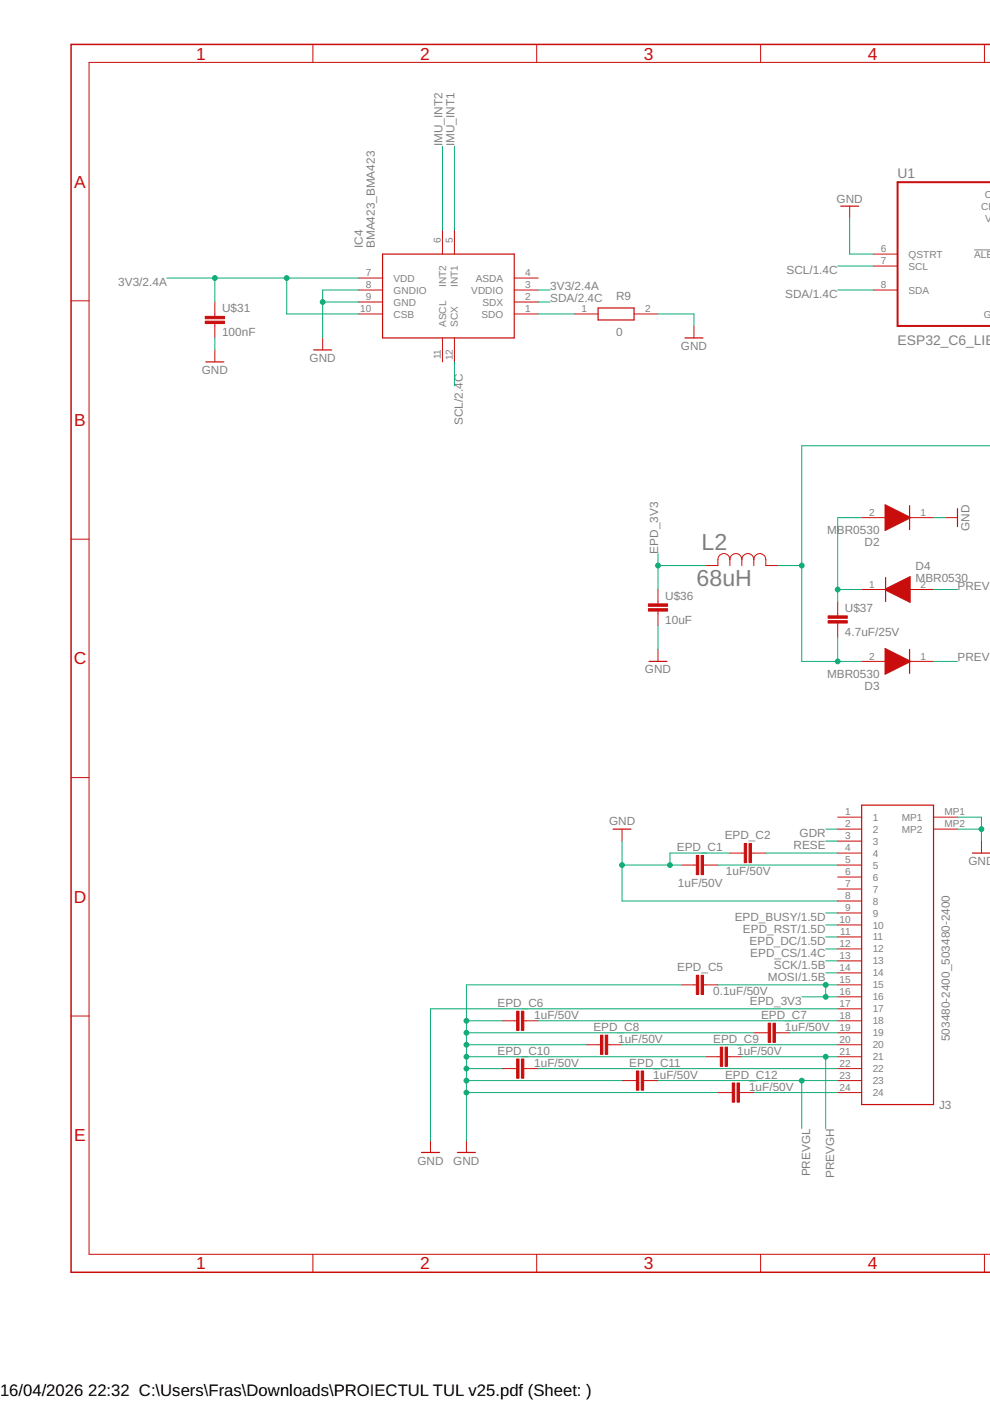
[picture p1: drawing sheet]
<svg xmlns="http://www.w3.org/2000/svg" width="210mm" height="297mm" viewBox="0 0 210 297" stroke-linecap="round" stroke-linejoin="round" font-family="sans-serif">
<path d="M206.5 53h3.5" fill="none" stroke="#808080" stroke-width=".21"/>
<path d="M210 38.6h-19.7v30.5h19.7" fill="none" stroke="#c90d0c" stroke-width=".42"/>
<g fill="none" stroke="#c90d0c" stroke-width=".21">
<path d="M66.3 9.4v3.8M113.8 9.4v3.8M161.3 9.4v3.8M208.7 9.4v3.8M210 13.2h-191.1v252.7h191.1M76 58.9h5.1M93.8 48.8v5.1M96.4 48.8v5.1M109 58.9h5.1M180.1 43.7v2.5M185.2 53.9h5.1M185.2 56.4h5.1"/>
<path d="M15.1 63.8h3.8M45.6 64v3.1M45.6 68.6v3M45.6 74.2v2.5M68.4 71.6v2.6M76 61.5h5.1M76 66.6h5.1M76 64h5.1M93.8 71.6v5.1M96.4 71.6v5.1M109 61.5h5.1M109 66.6h5.1"/>
<path d="M109 64h5.1M121.7 66.6h5.1M134.4 66.6h5.1M147.1 69.1v2.5M185.2 61.5h5.1M15.1 114.3h3.8M154.7 118.6a1.27 1.27 0 0 1 1.3-1.2 1.27 1.27 0 0 1 1.3 1.2M154.7 118.6a1.27 1.27 0 0 0-1.2-1.2 1.27 1.27 0 0 0-1.3 1.2v1.3h-2.5M154.7 118.6v1.3M157.3 118.6a1.27 1.27 0 0 1 1.3-1.2 1.27 1.27 0 0 1 1.2 1.2M157.3 118.6v1.3M159.8 118.6a1.27 1.27 0 0 1 1.3-1.2 1.27 1.27 0 0 1 1.3 1.2v1.3h2.5"/>
<path d="M159.8 118.6v1.3M182.7 109.7h5.1M192.8 109.7h5.1M200.5 109.7h2.5M139.5 125v3M139.5 129.6v3M139.5 137.7v2.5M177.6 127.5v3.1M177.6 132.1v3M182.7 125h5.1M192.8 125h5.1M182.7 140.2h5.1"/>
<path d="M192.8 140.2h5.1M15.1 164.9h3.8M131.9 175.8v2.5M177.6 173.2h5.1M177.6 175.8h5.1M177.6 178.3h5.1M197.9 173.2h5.1M197.9 175.8h5.1M208.1 178.3v2.6M144.6 183.4h3M149.2 183.4h3M154.7 180.9h3.1"/>
<path d="M159.3 180.9h3.1M177.6 180.9h5.1M177.6 183.4h5.1M177.6 185.9h5.1M177.6 188.5h5.1M177.6 191h5.1M177.6 193.6h5.1M177.6 196.1h5.1M177.6 198.6h5.1M15.1 215.4h3.8M106.5 216.4h3M111.1 216.4h3"/>
<path d="M144.6 208.8h3M149.2 208.8h3M159.8 219h3.1M164.4 219h3M177.6 201.2h5.1M177.6 203.7h5.1M177.6 206.3h5.1M177.6 208.8h5.1M177.6 211.3h5.1M177.6 213.9h5.1M177.6 216.4h5.1M177.6 219h5.1"/>
<path d="M106.5 226.6h3M111.1 226.6h3M124.3 221.5h3M128.8 221.5h3.1M131.9 229.1h3M136.5 229.1h3M149.7 224h3M152.2 231.6h3.1M154.2 224h3.1M156.8 231.6h3M177.6 221.5h5.1M177.6 224h5.1"/>
<path d="M177.6 226.6h5.1M177.6 229.1h5.1M177.6 231.6h5.1M91.3 241.8v2.5M98.9 241.8v2.5M66.3 265.9v3.8M113.8 265.9v3.8M161.3 265.9v3.8M208.7 265.9v3.8"/>
</g>
<g fill="none" stroke="#c90d0c" stroke-width=".25">
<path d="M81.1 53.9h27.9v17.7h-27.9zM178.2 43.7h3.9M43.6 76.7h3.9M66.5 74.2h3.8M126.8 65.3h7.6v2.5h-7.6zM145.2 71.6h3.8M192.8 107.2v5.1M203 107.8v3.9M187.8 122.4v5.1M192.8 137.7v5.1M137.6 140.2h3.8M130 175.8h3.8"/>
<path d="M182.7 170.7h15.2v63.5h-15.2zM206.2 180.9h3.8M89.4 244.3h3.8M97 244.3h3.8"/>
</g>
<g fill="#c90d0c" stroke="#c90d0c" stroke-width=".21">
<path d="M43.5 68.1h4.1v.5h-4.1z"/>
<path d="M43.5 67.1h4.1v.5h-4.1z"/>
<path d="M148.7 181.4h.5v4h-.5z"/>
<path d="M147.6 181.4h.5v4h-.5z"/>
<path d="M158.8 178.8h.5v4.1h-.5z"/>
<path d="M157.8 178.8h.5v4.1h-.5z"/>
<path d="M148.7 206.8h.5v4h-.5z"/>
<path d="M147.6 206.8h.5v4h-.5z"/>
<path d="M110.6 214.4h.5v4.1h-.5z"/>
<path d="M109.5 214.4h.5v4.1h-.5z"/>
<path d="M110.6 224.5h.5v4.1h-.5z"/>
<path d="M109.5 224.5h.5v4.1h-.5z"/>
<path d="M128.3 219.5h.5v4h-.5z"/>
<path d="M127.3 219.5h.5v4h-.5z"/>
<path d="M153.7 222h.5v4.1h-.5z"/>
<path d="M152.7 222h.5v4.1h-.5z"/>
<path d="M163.9 216.9h.5v4.1h-.5z"/>
<path d="M162.9 216.9h.5v4.1h-.5z"/>
<path d="M156.3 229.6h.5v4.1h-.5z"/>
<path d="M155.3 229.6h.5v4.1h-.5z"/>
<path d="M136 227.1h.5v4h-.5z"/>
<path d="M134.9 227.1h.5v4h-.5z"/>
<path d="M137.5 129.1h4v.5h-4z"/>
<path d="M137.5 128h4v.5h-4z"/>
<path d="M175.6 131.6h4v.5h-4z"/>
<path d="M175.6 130.6h4v.5h-4z"/>
</g>
<g fill="#c90d0c" stroke="#c90d0c" stroke-width=".21">
<path d="M187.6 107l5.4 2.7v.1l-5.4 2.7z" fill-rule="evenodd"/>
<path d="M187.6 137.5l5.4 2.6v.2l-5.4 2.7z" fill-rule="evenodd"/>
<path d="M187.6 124.9l5.4-2.7v5.5l-5.4-2.6z" fill-rule="evenodd"/>
</g>
<path d="M210 9.4h-194.9v260.3h194.9" fill="none" stroke="#c90d0c" stroke-width=".32"/>
<g fill="none" stroke="#0dab76" stroke-width=".21">
<path d="M93.8 31v17.8M96.4 31v17.8M35.4 58.9h40.6M45.6 58.9v5.1M60.8 58.9v7.7h15.2M177.6 56.4h7.6M180.1 46.2v7.7h5.1M45.6 71.6v2.6M68.4 64h7.6M76 61.5h-7.6v10.1M96.4 76.7v5.1M114.1 61.5h2.5"/>
<path d="M114.1 64h2.5M114.1 66.6h7.6M139.5 66.6h7.6v2.5M177.6 61.5h7.6M210 94.5h-40v45.7h12.7M139.5 117.4v7.6M139.5 119.9h10.2M164.9 119.9h5.1M182.7 109.7h-5.1v17.8M197.9 109.7h2.6M139.5 132.6v5.1M177.6 125h5.1"/>
<path d="M177.6 135.1v5.1M197.9 125h5.1M197.9 140.2h5.1M131.9 178.3v12.7h45.7M175.1 175.8h2.5M175.1 178.3h2.5M203 173.2h5.1v5.1M203 175.8h5.1M131.9 183.4h12.7M152.2 183.4h25.4M154.7 180.9h-12.7v2.5M162.4 180.9h15.2"/>
<path d="M175.1 193.6h2.5M175.1 196.1h2.5M175.1 198.6h2.5M98.9 216.4h7.6M98.9 219h60.9M114.1 216.4h63.5M144.6 208.8h-45.7v33M152.2 208.8h25.4M167.4 219h10.2M170 211.3h7.6M175.1 206.3h2.5M175.1 203.7h2.5"/>
<path d="M175.1 201.2h2.5M175.1 208.8v2.5M177.6 213.9h-86.3v27.9M98.9 221.5h25.4M98.9 226.6h7.6M98.9 224h50.8M98.9 229.1h33M98.9 231.6h53.3M114.1 226.6h63.5M131.9 221.5h45.7M139.5 229.1h38.1M157.3 224h20.3"/>
<path d="M159.8 231.6h17.8M170 229.1v10.2M175.1 224v15.3"/>
</g>
<g fill="#0dab76" stroke="#0dab76" stroke-width=".21">
<circle cx="68.4" cy="64" r=".51"/>
<circle cx="208.1" cy="175.8" r=".51"/>
<circle cx="142" cy="183.4" r=".51"/>
<circle cx="131.9" cy="183.4" r=".51"/>
<circle cx="98.9" cy="216.4" r=".51"/>
<circle cx="98.9" cy="219" r=".51"/>
<circle cx="98.9" cy="221.5" r=".51"/>
<circle cx="98.9" cy="226.6" r=".51"/>
<circle cx="98.9" cy="224" r=".51"/>
<circle cx="98.9" cy="229.1" r=".51"/>
<circle cx="98.9" cy="231.6" r=".51"/>
<circle cx="45.6" cy="58.9" r=".51"/>
<circle cx="60.8" cy="58.9" r=".51"/>
<circle cx="175.1" cy="211.3" r=".51"/>
<circle cx="175.1" cy="208.8" r=".51"/>
<circle cx="139.5" cy="119.9" r=".51"/>
<circle cx="175.1" cy="224" r=".51"/>
<circle cx="170" cy="229.1" r=".51"/>
<circle cx="177.6" cy="125" r=".51"/>
<circle cx="170" cy="119.9" r=".51"/>
<circle cx="177.6" cy="140.2" r=".51"/>
</g>
<g font-size="4.9" fill="#808080">
<text x="148.8" y="116.6">L2</text>
<text x="147.7" y="124.2">68uH</text>
</g>
<g font-size="3.7" fill="#c90d0c">
<text x="41.6" y="12.6">1</text>
<text x="89.1" y="12.6">2</text>
<text x="136.5" y="12.6">3</text>
<text x="184" y="12.6">4</text>
<text x="15.7" y="39.8">A</text>
<text x="15.7" y="90.3">B</text>
<text x="15.6" y="140.9">C</text>
<text x="15.6" y="191.4">D</text>
<text x="15.7" y="242">E</text>
<text x="41.6" y="269.1">1</text>
<text x="89.1" y="269.1">2</text>
<text x="136.5" y="269.1">3</text>
<text x="184" y="269.1">4</text>
</g>
<g font-size="3.5">
<text x="0" y="296">16/04/2026</text>
<text x="18.7" y="296">22:32 C:\Users\Fras\Downloads\PROIECTUL TUL v25.pdf (Sheet: )</text>
</g>
<g font-size="2.9" fill="#808080">
<text x="190.3" y="37.6">U1</text>
<text x="190.3" y="73.1">ESP32_C6_LIB</text>
</g>
<g font-size="2.5" fill="#808080">
<text x="93.8" y="31" transform="rotate(-90 93.8 31)">IMU_INT2</text>
<text x="96.3" y="31" transform="rotate(-90 96.3 31)">IMU_INT1</text>
<text x="177.4" y="43">GND</text>
<text x="76.9" y="52.6" transform="rotate(-90 76.9 52.6)">IC4</text>
<text x="79.5" y="52.6" transform="rotate(-90 79.5 52.6)">BMA423_BMA423</text>
<text x="166.8" y="58.2">SCL/1.4C</text>
<text x="25.1" y="60.7">3V3/2.4A</text>
<text x="116.7" y="61.5">3V3/2.4A</text>
<text x="116.7" y="64">SDA/2.4C</text>
<text x="130.6" y="63.7">R9</text>
<text x="166.5" y="63.3">SDA/1.4C</text>
<text x="47.1" y="71.3">100nF</text>
<text x="47.1" y="66.2">U$31</text>
<text x="130.6" y="71.3">0</text>
<text x="65.6" y="76.7">GND</text>
<text x="144.4" y="74.2">GND</text>
<text x="42.8" y="79.3">GND</text>
<text x="98.1" y="90.1" transform="rotate(-90 98.1 90.1)">SCL/2.4C</text>
<text x="175.4" y="113.2">MBR0530</text>
<text x="205.5" y="112.5" transform="rotate(-90 205.5 112.5)">GND</text>
<text x="139.5" y="117.4" transform="rotate(-90 139.5 117.4)">EPD_3V3</text>
<text x="183.3" y="115.7">D2</text>
<text x="194.1" y="123.3">MBR0530</text>
<text x="194.1" y="120.8">D4</text>
<text x="203" y="125">PREVG</text>
<text x="141" y="127.1">U$36</text>
<text x="179.1" y="129.7">U$37</text>
<text x="141" y="132.2">10uF</text>
<text x="179.1" y="134.8">4.7uF/25V</text>
<text x="136.7" y="142.8">GND</text>
<text x="175.4" y="143.7">MBR0530</text>
<text x="203" y="140.2">PREVG</text>
<text x="183.3" y="146.2">D3</text>
<text x="129.1" y="175">GND</text>
<text x="153.7" y="177.9">EPD_C2</text>
<text x="169.5" y="177.6">GDR</text>
<text x="143.5" y="180.5">EPD_C1</text>
<text x="153.9" y="185.6">1uF/50V</text>
<text x="168.3" y="180.1">RESE</text>
<text x="205.3" y="183.4">GND</text>
<text x="143.7" y="188.1">1uF/50V</text>
<text x="155.8" y="195.3">EPD_BUSY/1.5D</text>
<text x="157.5" y="197.9">EPD_RST/1.5D</text>
<text x="158.9" y="200.4">EPD_DC/1.5D</text>
<text x="159.1" y="203">EPD_CS/1.4C</text>
<text x="143.6" y="205.9">EPD_C5</text>
<text x="162.8" y="208">MOSI/1.5B</text>
<text x="164.1" y="205.5">SCK/1.5B</text>
<text x="105.5" y="213.5">EPD_C6</text>
<text x="151.2" y="211">0.1uF/50V</text>
<text x="159" y="213.1">EPD_3V3</text>
<text x="113.3" y="216">1uF/50V</text>
<text x="125.8" y="218.6">EPD_C8</text>
<text x="131" y="221.1">1uF/50V</text>
<text x="151.2" y="221.1">EPD_C9</text>
<text x="161.4" y="216">EPD_C7</text>
<text x="166.4" y="218.6">1uF/50V</text>
<text x="201.4" y="220.7" transform="rotate(-90 201.4 220.7)">503480-2400_503480-2400</text>
<text x="105.5" y="223.7">EPD_C10</text>
<text x="113.3" y="226.2">1uF/50V</text>
<text x="133.4" y="226.2">EPD_C11</text>
<text x="156.3" y="223.7">1uF/50V</text>
<text x="138.5" y="228.7">1uF/50V</text>
<text x="153.7" y="228.7">EPD_C12</text>
<text x="158.8" y="231.3">1uF/50V</text>
<text x="199.1" y="235.1">J3</text>
<text x="88.5" y="246.9">GND</text>
<text x="96.1" y="246.9">GND</text>
<text x="171.8" y="249.4" transform="rotate(-90 171.8 249.4)">PREVGL</text>
<text x="176.9" y="249.8" transform="rotate(-90 176.9 249.8)">PREVGH</text>
</g>
<g font-size="2.1" fill="#808080">
<text x="208.8" y="41.9">CT</text>
<text x="208" y="44.5">CE</text>
<text x="208.9" y="47">VD</text>
<text x="93.4" y="51.5" transform="rotate(-90 93.4 51.5)">6</text>
<text x="96" y="51.5" transform="rotate(-90 96 51.5)">5</text>
<text x="186.8" y="53.5">6</text>
<text x="77.6" y="58.6">7</text>
<text x="83.4" y="59.7">VDD</text>
<text x="100.9" y="59.7">ASDA</text>
<text x="111.4" y="58.6">4</text>
<text x="186.8" y="56.1">7</text>
<text x="192.6" y="54.6">QSTRT</text>
<text x="192.6" y="57.2">SCL</text>
<text x="206.5" y="54.6">ALER</text>
<text x="77.6" y="61.1">8</text>
<text x="77.6" y="63.7">9</text>
<text x="83.4" y="62.3">GNDIO</text>
<text x="83.4" y="64.8">GND</text>
<text x="94.6" y="60.8" transform="rotate(-90 94.6 60.8)">INT2</text>
<text x="97.1" y="60.8" transform="rotate(-90 97.1 60.8)">INT1</text>
<text x="99.9" y="62.3">VDDIO</text>
<text x="102.3" y="64.8">SDX</text>
<text x="111.4" y="63.7">2</text>
<text x="111.4" y="61.1">3</text>
<text x="186.8" y="61.1">8</text>
<text x="192.6" y="62.3">SDA</text>
<text x="76.4" y="66.2">10</text>
<text x="83.4" y="67.3">CSB</text>
<text x="94.6" y="69.3" transform="rotate(-90 94.6 69.3)">ASCL</text>
<text x="97.1" y="69.3" transform="rotate(-90 97.1 69.3)">SCX</text>
<text x="102.1" y="67.3">SDO</text>
<text x="111.4" y="66.2">1</text>
<text x="123.3" y="66.2">1</text>
<text x="136.8" y="66.2">2</text>
<text x="208.6" y="67.3">GN</text>
<text x="93.4" y="76.2" transform="rotate(-90 93.4 76.2)">11</text>
<text x="96" y="76.4" transform="rotate(-90 96 76.4)">12</text>
<text x="184.2" y="109.4">2</text>
<text x="195.2" y="109.4">1</text>
<text x="184.2" y="124.6">1</text>
<text x="195.2" y="124.6">2</text>
<text x="184.2" y="139.9">2</text>
<text x="195.2" y="139.9">1</text>
<text x="179.2" y="172.9">1</text>
<text x="200.3" y="172.9">MP1</text>
<text x="179.2" y="175.4">2</text>
<text x="179.2" y="178">3</text>
<text x="185" y="174">1</text>
<text x="185" y="176.5">2</text>
<text x="185" y="179.1">3</text>
<text x="191.2" y="174">MP1</text>
<text x="191.2" y="176.5">MP2</text>
<text x="200.3" y="175.4">MP2</text>
<text x="179.2" y="180.5">4</text>
<text x="179.2" y="183">5</text>
<text x="179.2" y="185.6">6</text>
<text x="185" y="181.6">4</text>
<text x="185" y="184.2">5</text>
<text x="179.2" y="188.1">7</text>
<text x="179.2" y="190.7">8</text>
<text x="185" y="186.7">6</text>
<text x="185" y="189.2">7</text>
<text x="185" y="191.8">8</text>
<text x="178" y="195.7">10</text>
<text x="179.2" y="193.2">9</text>
<text x="185" y="194.3">9</text>
<text x="185" y="196.9">10</text>
<text x="178" y="200.8">12</text>
<text x="178" y="203.4">13</text>
<text x="178.1" y="198.3">11</text>
<text x="185" y="199.4">11</text>
<text x="185" y="201.9">12</text>
<text x="178" y="205.9">14</text>
<text x="178" y="208.4">15</text>
<text x="185" y="204.5">13</text>
<text x="185" y="207">14</text>
<text x="185" y="209.6">15</text>
<text x="178" y="211">16</text>
<text x="178" y="213.5">17</text>
<text x="185" y="212.1">16</text>
<text x="185" y="214.6">17</text>
<text x="178" y="216.1">18</text>
<text x="178" y="218.6">19</text>
<text x="178" y="221.1">20</text>
<text x="185" y="217.2">18</text>
<text x="185" y="219.7">19</text>
<text x="178" y="223.7">21</text>
<text x="178" y="226.2">22</text>
<text x="185" y="222.3">20</text>
<text x="185" y="224.8">21</text>
<text x="185" y="227.3">22</text>
<text x="178" y="228.8">23</text>
<text x="178" y="231.3">24</text>
<text x="185" y="229.9">23</text>
<text x="185" y="232.4">24</text>
</g>
</svg>
